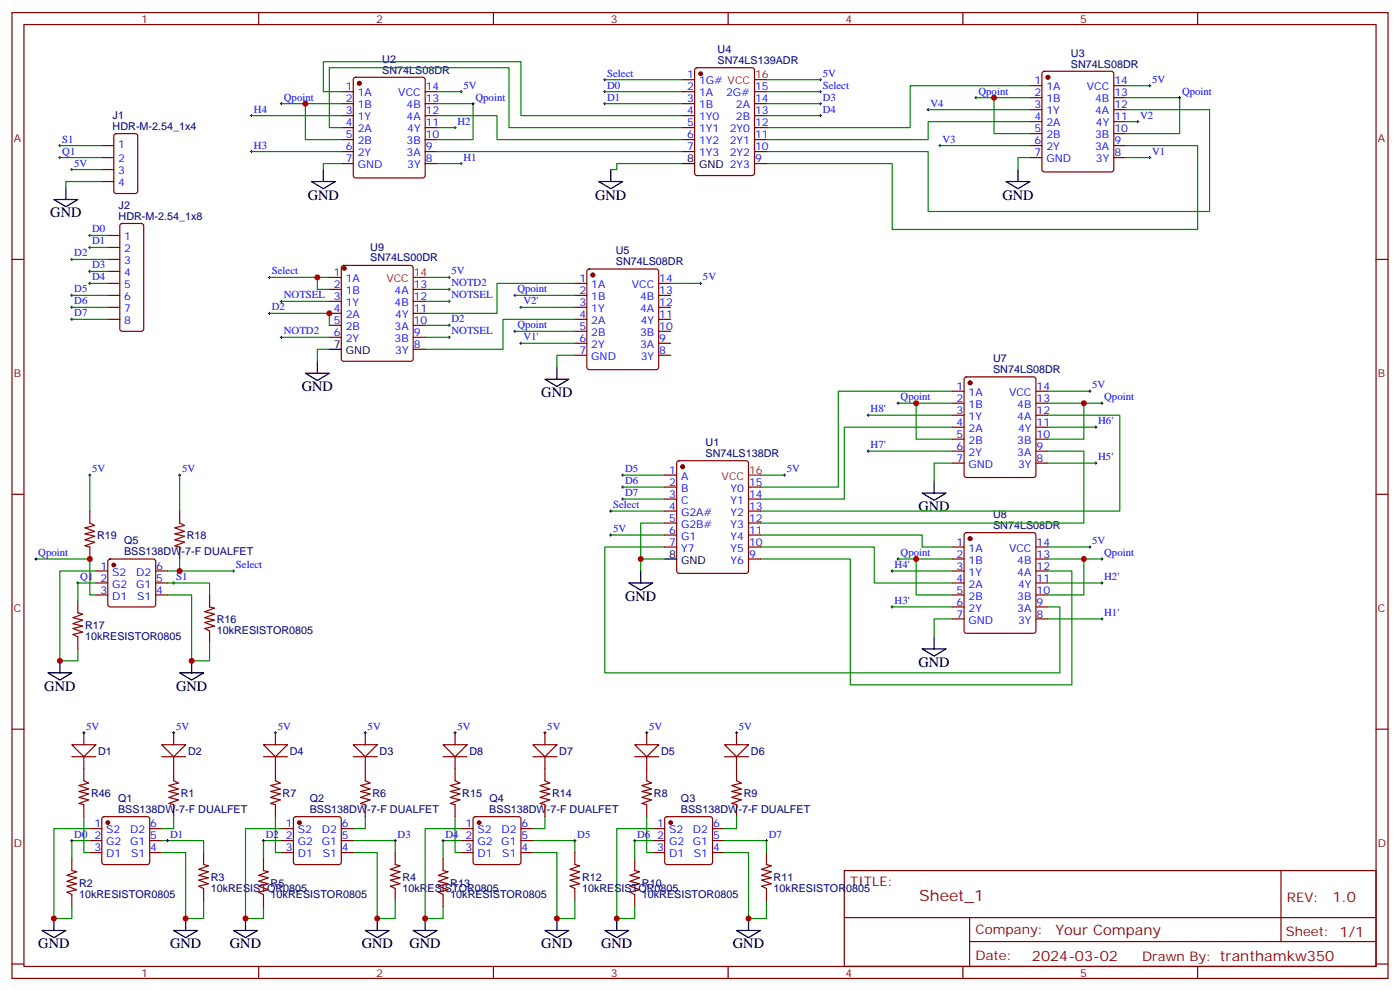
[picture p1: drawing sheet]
<svg xmlns="http://www.w3.org/2000/svg" width="412mm" height="292mm" viewBox="0 0 412 292" stroke-linecap="round" stroke-linejoin="round" font-family="sans-serif">
<g fill="none" stroke="#870000" stroke-width=".35">
<path d="M3.5 3.7h405.4v284.3h-405.4zM7.1 7.2h398.2v277.3h-398.2zM76.2 3.7v3.5M145.3 3.7v3.5M214.5 3.7v3.5M283.6 3.7v3.5M352.8 3.7v3.5M33.7 39.5l.5-.2h5.7l.6 .5 .1 16.5-.5 .6-5.9 .1-.6-.5-.1-16.5zM100.5 27h3.6M100.5 30.5h3.6M100.5 34h3.6M100.5 37.6h3.6"/>
<path d="M104.3 23l.5-.2h19.7l.5 .2 .2 .5v28.2l-.2 .5-.5 .2h-19.7l-.5-.2-.2-.5v-28.2zM125.2 27h3.6M125.2 30.5h3.6M125.2 34h3.6M125.2 37.6h3.6M201.1 27h3.5M201.1 30.5h3.5M201.1 34h3.5M201.1 37.6h3.5M201.1 23.5h3.5M204.8 20.1l.5-.2h16.2l.7 .5v30.6l-.4 .6-16.5 .1-.6-.5-.1-30.6zM222.2 27h3.6"/>
<path d="M222.2 30.5h3.6M222.2 34h3.6M222.2 37.6h3.6M303.4 25.2h3.5M303.4 28.8h3.5M303.4 32.3h3.5M303.4 35.8h3.5M303.4 39.3h3.5M307.2 21.2l.4-.2h19.8l.5 .2 .2 .5v28.2l-.3 .5-.4 .2h-19.8l-.5-.2-.2-.5v-28.2zM328.1 25.2h3.5M328.1 28.8h3.5M328.1 32.3h3.5"/>
<path d="M328.1 35.8h3.5M328.1 39.3h3.5M30 42.9h3.5M30 46.4h3.5M30 49.9h3.5M30 53.4h3.5M100.5 41.1h3.6M100.5 44.6h3.6M100.5 48.2h3.6M125.2 41.1h3.6M125.2 44.6h3.6M125.2 48.2h3.6"/>
<path d="M201.1 41.1h3.5M201.1 44.6h3.5M222.2 41.1h3.6M222.2 44.6h3.6M222.2 48.2h3.6M303.4 42.9h3.5M303.4 46.4h3.5M328.1 42.9h3.5M328.1 46.4h3.5M3.5 76.4h3.6M31.7 76.4h3.6M31.7 69.3h3.6"/>
<path d="M31.7 72.8h3.6M31.7 79.9h3.6M35.5 66l.5-.2h5.6l.5 .2 .2 .5v30.3l-.2 .5-.5 .2h-5.6l-.5-.2-.2-.5v-30.3zM100.8 78.3l.4-.2h19.8l.5 .2 .2 .5v26.9l-.2 .5-.5 .2h-19.8l-.5-.3-.2-.4v-26.9zM173.1 79.4l.5-.2h19.7l.5 .2 .2 .5v28.2l-.2 .5-.5 .2h-19.7l-.5-.2-.2-.5v-28.2zM405.3 76.4h3.6M31.7 83.4h3.6M31.7 87h3.6M31.7 90.5h3.6M31.7 94h3.6M97 81.7h3.5M97 85.2h3.5"/>
<path d="M97 88.7h3.5M97 92.3h3.5M97 95.8h3.5M97 99.3h3.5M121.7 85.2h3.5M121.7 88.7h3.5M121.7 92.3h3.5M121.7 95.8h3.5M121.7 99.3h3.5M169.3 83.4h3.6M169.3 87h3.6M169.3 90.5h3.6"/>
<path d="M169.3 94h3.6M169.3 97.5h3.6M194 83.4h3.6M194 87h3.6M194 90.5h3.6M194 94h3.6M194 97.5h3.6M121.7 102.8h3.5M169.3 101.1h3.6M169.3 104.6h3.6M194 101.1h3.6M194 104.6h3.6"/>
<path d="M280.5 115.2h3.5M280.5 118.7h3.5M284.2 111.2l.5-.3h19.7l.5 .3 .3 .5v28.2l-.3 .5-.5 .2h-19.7l-.5-.3-.2-.4v-28.2zM305.2 115.2h3.5M305.2 118.7h3.5M195.8 139.9h3.5M199.6 135.8l.4-.2h19.8l.6 .5 .1 32-.5 .6-20 .1-.6-.5-.1-32zM280.5 122.2h3.5M280.5 125.8h3.5M280.5 129.3h3.5M280.5 132.8h3.5M280.5 136.3h3.5"/>
<path d="M305.2 122.2h3.5M305.2 125.8h3.5M305.2 129.3h3.5M305.2 132.8h3.5M305.2 136.3h3.5M3.5 145.5h3.6M26.5 150.5v3.5l1.4 .7-2.9 .7 2.9 1.1-2.9 .7 2.9 .7-2.9 1 2.9 .7-2.9 1.1 1.5 .3v3.6M52.9 150.5v3.5l1.4 .7-2.8 .7 2.8 1.1-2.8 .7 2.8 .7-2.8 1 2.8 .7-2.8 1.1 1.4 .3v3.6M195.8 143.4h3.5M195.8 146.9h3.5M195.8 150.5h3.5M195.8 154h3.5"/>
<path d="M195.8 157.5h3.5M220.5 143.4h3.5M220.5 146.9h3.5M220.5 150.5h3.5M220.5 154h3.5M220.5 157.5h3.5M284.2 157l.5-.2h19.7l.5 .2 .3 .5v28.2l-.3 .5-.5 .2h-19.7l-.5-.2-.2-.5v-28.2zM405.3 145.5h3.6M22.9 176.9v3.5l1.4 .4-2.8 1.1 2.8 .7-2.8 1 2.8 .7-2.8 .7 2.8 1.1-2.8 .7 1.4 .7v3.5M28.2 168.1h3.5M28.2 171.6h3.5M28.2 175.2h3.5"/>
<path d="M32 164.8l.5-.2h12.7l.5 .2 .2 .5v12.7l-.3 .5-.4 .2h-12.7l-.5-.3-.3-.4v-12.7zM45.9 168.1h3.5M45.9 171.6h3.5M45.9 175.2h3.5M61.7 175.2v3.5l1.4 .3-2.8 1.1 2.8 .7-2.8 1.1 2.8 .7-2.8 .7 2.8 1-2.8 .7 1.4 .7v3.6M195.8 161h3.5M220.5 161h3.5M220.5 164.6h3.5M280.5 168.1h3.5M280.5 171.6h3.5M280.5 175.2h3.5M280.5 161h3.5"/>
<path d="M280.5 164.6h3.5M280.5 178.7h3.5M305.2 168.1h3.5M305.2 171.6h3.5M305.2 175.2h3.5M305.2 161h3.5M305.2 164.6h3.5M305.2 178.7h3.5M280.5 182.2h3.5M305.2 182.2h3.5M3.5 214.7h3.6M21.2 219.3h7l-3.5 3.5z"/>
<path d="M24.7 215.7v3.6M47.6 219.3h7.1l-3.5 3.5zM51.2 215.7v3.6M77.6 219.3h7.1l-3.6 3.5zM81.1 215.7v3.6M104.1 219.3h7l-3.5 3.5zM107.6 215.7v3.6M130.5 219.3h7.1l-3.5 3.5zM134.1 215.7v3.6M157 219.3h7l-3.5 3.5zM160.5 215.7v3.6M187 219.3h7l-3.5 3.5z"/>
<path d="M190.5 215.7v3.6M213.4 219.3h7.1l-3.5 3.5zM217 215.7v3.6M405.3 214.7h3.6M21.2 222.8h7M24.7 222.8v7l1.4 .7-2.8 .7 2.8 1.1-2.8 .7 2.8 .7-2.8 1.1 2.8 .7-2.8 1 1.4 .4v3.5M47.6 222.8h7.1M51.2 222.8v7l1.4 .7-2.9 .7 2.9 1.1-2.9 .7 2.9 .7-2.9 1.1 2.9 .7-2.9 1 1.5 .4v3.5M77.6 222.8h7.1M81.1 222.8v7l1.4 .7-2.8 .7 2.8 1.1-2.8 .7 2.8 .7-2.8 1.1 2.8 .7-2.8 1 1.4 .4v3.5M104.1 222.8h7M107.6 222.8v7l1.4 .7-2.8 .7 2.8 1.1-2.8 .7 2.8 .7-2.8 1.1 2.8 .7-2.8 1 1.4 .4v3.5"/>
<path d="M130.5 222.8h7.1M134.1 222.8v7l1.4 .7-2.9 .7 2.9 1.1-2.9 .7 2.9 .7-2.9 1.1 2.9 .7-2.9 1 1.5 .4v3.5M157 222.8h7M160.5 222.8v7l1.4 .7-2.8 .7 2.8 1.1-2.8 .7 2.8 .7-2.8 1.1 2.8 .7-2.8 1 1.4 .4v3.5M187 222.8h7M190.5 222.8v7l1.4 .7-2.8 .7 2.8 1.1-2.8 .7 2.8 .7-2.8 1.1 2.8 .7-2.8 1 1.4 .4v3.5M213.4 222.8h7.1M217 222.8v7l1.4 .7-2.9 .7 2.9 1.1-2.9 .7 2.9 .7-2.9 1.1 2.9 .7-2.9 1 1.5 .4v3.5M21.2 252.8v3.5l1.4 .3-2.8 1.1 2.8 .7-2.8 1.1 2.8 .7-2.8 .7 2.8 1-2.8 .7 1.4 .7v3.6M26.5 243.9h3.5M26.5 247.5h3.5M26.5 251h3.5"/>
<path d="M30.2 240.6l.5-.2h12.7l.5 .2 .2 .5v12.7l-.2 .5-.5 .2h-12.7l-.5-.2-.2-.5v-12.7zM44.1 243.9h3.5M44.1 247.5h3.5M44.1 251h3.5M60 251v3.5l1.4 .4-2.8 1 2.8 .7-2.8 1.1 2.8 .7-2.8 .7 2.8 1.1-2.8 .7 1.4 .7v3.5M77.6 252.8v3.5l1.4 .3-2.8 1.1 2.8 .7-2.8 1.1 2.8 .7-2.8 .7 2.8 1-2.8 .7 1.4 .7v3.6M82.9 243.9h3.5M82.9 247.5h3.5M82.9 251h3.5M86.7 240.6l.4-.2h12.7l.5 .2 .2 .5v12.7l-.2 .5-.5 .2h-12.7l-.5-.2-.2-.5v-12.7zM100.5 243.9h3.6M100.5 247.5h3.6"/>
<path d="M100.5 251h3.6M116.4 251v3.5l1.4 .4-2.8 1 2.8 .7-2.8 1.1 2.8 .7-2.8 .7 2.8 1.1-2.8 .7 1.4 .7v3.5M130.5 252.8v3.5l1.4 .3-2.8 1.1 2.8 .7-2.8 1.1 2.8 .7-2.8 .7 2.8 1-2.8 .7 1.4 .7v3.6M135.8 243.9h3.5M135.8 247.5h3.5M135.8 251h3.5M139.6 240.6l.5-.2h12.7l.5 .2 .2 .5v12.7l-.3 .5-.4 .2h-12.7l-.5-.2-.3-.5v-12.7zM153.5 243.9h3.5M153.5 247.5h3.5M153.5 251h3.5M169.3 251v3.5l1.4 .4-2.8 1 2.8 .7-2.8 1.1 2.8 .7-2.8 .7 2.8 1.1-2.8 .7 1.4 .7v3.5M187 252.8v3.5l1.4 .3-2.8 1.1 2.8 .7-2.8 1.1 2.8 .7-2.8 .7 2.8 1-2.8 .7 1.4 .7v3.6"/>
<path d="M192.3 243.9h3.5M192.3 247.5h3.5M192.3 251h3.5M196 240.6l.5-.2h12.7l.5 .2 .2 .5v12.7l-.2 .5-.5 .2h-12.7l-.5-.2-.2-.5v-12.7zM209.9 243.9h3.5M209.9 247.5h3.5M209.9 251h3.5M225.8 251v3.5l1.4 .4-2.8 1 2.8 .7-2.8 1.1 2.8 .7-2.8 .7 2.8 1.1-2.8 .7 1.4 .7v3.5M248.7 256.3h156.6v28.2h-156.6zM377.3 256.3v20.9M248.7 270.1h156.5M285.6 277.2h119.6"/>
<path d="M285.6 270.1v14.2M3.5 283.8h3.6M76.2 284.5v3.5M145.3 284.5v3.5M214.5 284.5v3.5M283.6 284.5v3.5M352.8 284.5v3.5M405.3 283.8h3.6"/>
</g>
<g fill="#870000" stroke="#870000" stroke-width=".35">
<circle cx="105.8" cy="24.5" r=".53"/>
<circle cx="308.7" cy="22.8" r=".53"/>
<circle cx="31.7" cy="242.2" r=".53"/>
<circle cx="88.2" cy="242.2" r=".53"/>
<circle cx="197.6" cy="242.2" r=".53"/>
<circle cx="141.1" cy="242.2" r=".53"/>
<circle cx="174.6" cy="81" r=".53"/>
<circle cx="33.5" cy="166.3" r=".53"/>
<circle cx="285.7" cy="112.7" r=".53"/>
<circle cx="285.7" cy="158.6" r=".53"/>
<circle cx="101.4" cy="79" r=".53"/>
<circle cx="206.4" cy="21.7" r=".53"/>
<circle cx="201.1" cy="137.4" r=".53"/>
</g>
<g fill="none" stroke="#000" stroke-width=".29">
<path d="M73.7 34h.7M74.1 33.7v.7M82.5 30.5h.8M82.9 30.2v.7M133.7 37.6h.7M134.1 37.2v.7M135.5 27h.7M135.8 26.6v.7M139 30.5h.7M139.3 30.2v.7M177.8 23.5h.7M177.8 27h.7"/>
<path d="M177.8 30.5h.7M178.2 23.1v.7M178.2 26.6v.7M178.2 30.2v.7M241.3 23.5h.7M241.3 27h.7M241.3 30.5h.7M241.3 34h.7M241.7 23.1v.7M241.7 26.6v.7M241.7 30.2v.7M241.7 33.7v.7"/>
<path d="M273 32.3h.8M273.4 31.9v.7M287.2 28.8h.7M287.5 28.4v.7M334.8 35.8h.7M335.1 35.5v.7M338.3 25.2h.7M338.7 24.9v.7M347.1 28.8h.7M347.5 28.4v.7M17.3 42.9h.7M17.3 46.4h.7"/>
<path d="M17.6 42.5v.7M17.6 46v.7M20.8 49.9h.7M21.2 49.6v.7M73.7 44.6h.7M74.1 44.3v.7M135.5 48.2h.7M135.8 47.8v.7M276.6 42.9h.7M276.9 42.5v.7M338.3 46.4h.7M338.7 46v.7"/>
<path d="M20.8 76.4h.7M21.2 76v.7M26.1 69.3h.7M26.1 72.8h.7M26.1 79.9h.7M26.5 69v.7M26.5 72.5v.7M26.5 79.6v.7M20.8 87h.7M20.8 90.5h.7M20.8 94h.7M21.2 86.6v.7"/>
<path d="M21.2 90.1v.7M21.2 93.7v.7M26.1 83.4h.7M26.5 83.1v.7M79 92.3h.7M79 81.7h.7M79.4 81.3v.7M79.4 91.9v.7M82.5 99.3h.8M82.5 88.7h.8M82.9 88.4v.7M82.9 99v.7"/>
<path d="M131.9 81.7h.7M131.9 99.3h.7M131.9 85.2h.7M131.9 95.8h.7M131.9 88.7h.7M132.3 81.3v.7M132.3 84.8v.7M132.3 88.4v.7M132.3 95.4v.7M132.3 99v.7M151.3 87h.7M151.3 97.5h.7"/>
<path d="M151.7 86.6v.7M151.7 97.2v.7M153.1 90.5h.7M153.5 90.1v.7M206 83.4h.7M206.4 83.1v.7M153.1 101.1h.7M153.5 100.7v.7M264.2 118.7h.7M264.6 118.4v.7M320.7 115.2h.7M321 114.8v.7"/>
<path d="M324.2 118.7h.7M324.6 118.4v.7M26.1 139.9h.7M26.5 139.5v.7M52.6 139.9h.7M52.9 139.5v.7M183.1 139.9h.7M183.4 139.5v.7M230.7 139.9h.7M231.1 139.5v.7M255.4 122.2h.7M255.4 132.8h.7"/>
<path d="M255.8 121.9v.7M255.8 132.5v.7M322.4 125.8h.7M322.4 136.3h.7M322.8 125.4v.7M322.8 136v.7M179.6 157.5h.7M179.6 150.5h.7M179.9 150.1v.7M179.9 157.2v.7M183.1 143.4h.7M183.1 146.9h.7"/>
<path d="M183.4 143.1v.7M183.4 146.6v.7M10.2 164.6h.7M10.6 164.2v.7M22.6 171.6h.7M22.9 171.3v.7M50.8 171.6h.7M51.2 171.3v.7M68.4 168.1h.7M68.8 167.7v.8M262.5 168.1h.7M262.5 178.7h.7"/>
<path d="M262.8 167.7v.8M262.8 178.3v.7M264.2 164.6h.7M264.6 164.2v.7M320.7 161h.7M321 160.7v.7M324.2 171.6h.7M324.2 164.6h.7M324.6 164.2v.7M324.6 171.3v.7M324.2 182.2h.7M324.6 181.9v.7"/>
<path d="M24.3 215.7h.7M24.7 215.4v.7M50.8 215.7h.7M51.2 215.4v.7M80.8 215.7h.7M81.1 215.4v.7M107.2 215.7h.7M107.6 215.4v.7M133.7 215.7h.7M134.1 215.4v.7M160.2 215.7h.7M160.5 215.4v.7"/>
<path d="M190.1 215.7h.8M190.5 215.4v.7M216.6 215.7h.7M217 215.4v.7M20.8 247.5h.7M21.2 247.1v.7M49 247.5h.7M49.4 247.1v.7M77.3 247.5h.7M77.6 247.1v.7M116.1 247.5h.7M116.4 247.1v.7"/>
<path d="M130.2 247.5h.7M130.5 247.1v.7M169 247.5h.7M169.3 247.1v.7M186.6 247.5h.7M187 247.1v.7M225.4 247.5h.7M225.8 247.1v.7"/>
</g>
<g fill="none" stroke="#000" stroke-width=".35">
<path d="M15.9 58.7h7l-3.5 2.2zM19.4 55.2v3.5M91.7 53.4h7.1l-3.6 2.2zM95.2 49.9v3.5M176.4 53.4h7l-3.5 2.2zM179.9 49.9v3.5M201.1 48.2h3.5M296.3 53.4h7.1l-3.5 2.2zM299.9 49.9v3.5M90 109.9h7l-3.5 2.1zM93.5 106.4v3.5M97 102.8h3.5"/>
<path d="M160.5 111.7h7.1l-3.6 2.1zM164 108.1v3.6M271.6 145.2h7.1l-3.5 2.1zM275.2 141.6v3.6M185.2 171.6h7.1l-3.6 2.1zM188.7 168.1v3.5M195.8 164.6h3.5M14.1 198.1h7.1l-3.6 2.1zM17.6 194.6v3.5M52.9 198.1h7.1l-3.6 2.1zM56.4 194.6v3.5M271.6 191h7.1l-3.5 2.1z"/>
<path d="M275.2 187.5v3.5M12.3 273.9h7.1l-3.5 2.1zM15.9 270.4v3.5M51.2 273.9h7l-3.5 2.1zM54.7 270.4v3.5M68.8 273.9h7l-3.5 2.1zM72.3 270.4v3.5M107.6 273.9h7.1l-3.6 2.1zM111.1 270.4v3.5M121.7 273.9h7.1l-3.6 2.1zM125.2 270.4v3.5M160.5 273.9h7.1l-3.6 2.1z"/>
<path d="M164 270.4v3.5M178.2 273.9h7l-3.5 2.1zM181.7 270.4v3.5M217 273.9h7l-3.5 2.1zM220.5 270.4v3.5"/>
</g>
<g fill="none" stroke="#008700" stroke-width=".35">
<path d="M74.1 34h26.4M82.9 30.5h17.6M90 30.5v10.6h10.5M100.5 27h-5.3v-8.8h58.3v15.8h47.6M100.5 37.6h-3.5v-17.7h52.9v17.7h51.2M128.8 30.5h10.5v10.6h-10.5M128.8 34h17.6v7.1h54.7M128.8 27h7M128.8 37.6h5.3M178.2 23.5h22.9M178.2 27h22.9M178.2 30.5h22.9"/>
<path d="M225.8 23.5h15.9M225.8 27h15.9M225.8 30.5h15.9M225.8 34h15.9M273.4 32.3h30M287.5 28.8h15.9M292.8 28.8v10.5h10.6M303.4 25.2h-35.3v12.4h-42.3M303.4 35.8h-30v5.3h-47.6M331.6 28.8h15.9v10.5h-15.9M331.6 32.3h24.7v30h-82.9v-17.7h-47.6M331.6 25.2h7.1"/>
<path d="M331.6 35.8h3.5M17.6 42.9h12.4M17.6 46.4h12.4M21.2 49.9h8.8M30 53.4h-10.6v1.8M74.1 44.6h26.4M100.5 48.2h-5.3v1.7M128.8 44.6h72.3M128.8 48.2h7M201.1 48.2h-19.4v1.7h-1.8M276.9 42.9h26.5M303.4 46.4h-3.5v3.5"/>
<path d="M331.6 42.9h21.2v24.7h-90v-19.4h-37M331.6 46.4h7.1M21.2 76.4h10.5M26.5 79.9h5.2M26.5 72.8h5.2M26.5 69.3h5.2M21.2 87h10.5M21.2 90.5h10.5M21.2 94h10.5M26.5 83.4h5.2M79.4 92.3h17.6v3.5M79.4 81.7h14.1"/>
<path d="M82.9 88.7h14.1M82.9 99.3h14.1M97 81.7h-3.5v3.5h3.5M125.2 81.7h7.1M125.2 88.7h7.1M125.2 99.3h7.1M125.2 95.8h7.1M125.2 85.2h7.1M151.7 87h17.6M151.7 97.5h17.6M153.5 90.5h15.8M169.3 83.4h-22.9v8.9h-21.2"/>
<path d="M169.3 94h-21.1v8.8h-23M197.6 83.4h8.8M97 102.8h-3.5v3.6M153.5 101.1h15.8M169.3 104.6h-5.3v3.5M264.6 118.7h15.9M269.9 118.7v10.6h10.6M280.5 115.2h-33.6v28.2h-22.9M308.7 115.2h12.3M308.7 118.7h15.9M319.3 118.7v10.6h-10.6M26.5 139.9v10.6"/>
<path d="M52.9 139.9v10.6M183.4 139.9h12.4M224 139.9h7.1M255.8 122.2h24.7M255.8 132.8h24.7M280.5 136.3h-5.3v5.3M280.5 125.8h-31.8v21.1h-24.7M308.7 122.2h21.1v28.3h-105.8M308.7 132.8h10.6v21.2h-95.3M308.7 125.8h14.1M308.7 136.3h14.1M179.9 157.5h15.9"/>
<path d="M179.9 150.5h15.9M183.4 143.4h12.4M183.4 146.9h12.4M195.8 154h-7.1v10.6M224 157.5h47.6v3.5h8.9M10.6 164.6h15.9v10.6h1.7M28.2 171.6h-5.3v5.3M28.2 168.1h-10.6v26.5h5.3v-3.6M49.4 171.6h12.3v3.6M49.4 175.2h7v19.4h5.3v-5.3M52.9 164.6v3.5h-3.5M52.9 168.1h15.9"/>
<path d="M195.8 164.6h-7.1v3.5M195.8 161h-17.6v37.1h134v-19.4h-3.5M224 161h33.5v10.6h23M224 164.6h26.5v37h65.2v-33.5h-7M262.8 168.1h17.7M262.8 178.7h17.7M264.6 164.6h15.9M269.9 164.6v10.6h10.6M308.7 161h12.3M308.7 164.6h15.9M308.7 171.6h15.9M319.3 164.6v10.6h-10.6"/>
<path d="M280.5 182.2h-5.3v5.3M308.7 182.2h15.9M24.7 240.4v10.6h1.8M26.5 243.9h-10.6v26.5h5.3v-3.5M26.5 247.5h-5.3v5.3M47.6 251h7.1v19.4h5.3v-5.3M47.6 247.5h12.4v3.5M51.2 240.4v3.5h-3.6M81.1 240.4v10.6h1.8M82.9 247.5h-5.3v5.3M82.9 243.9h-10.6v26.5h5.3v-3.5M104.1 247.5h12.3v3.5"/>
<path d="M104.1 251h7v19.4h5.3v-5.3M107.6 240.4v3.5h-3.5M134.1 240.4v10.6h1.7M135.8 247.5h-5.3v5.3M135.8 243.9h-10.6v26.5h5.3v-3.5M157 247.5h12.3v3.5M157 251h7v19.4h5.3v-5.3M160.5 240.4v3.5h-3.5M190.5 240.4v10.6h1.8M192.3 243.9h-10.6v26.5h5.3v-3.5M192.3 247.5h-5.3v5.3M213.4 251h7.1v19.4h5.3v-5.3"/>
<path d="M213.4 247.5h12.4v3.5M217 240.4v3.5h-3.6"/>
</g>
<path d="M222.2 23.5h3.6M121.7 81.7h3.5M220.5 139.9h3.5" fill="none" stroke="#f00" stroke-width=".35"/>
<g fill="#c00">
<circle cx="15.9" cy="270.4" r=".88"/>
<circle cx="54.7" cy="270.4" r=".88"/>
<circle cx="111.1" cy="270.4" r=".88"/>
<circle cx="72.3" cy="270.4" r=".88"/>
<circle cx="181.7" cy="270.4" r=".88"/>
<circle cx="220.5" cy="270.4" r=".88"/>
<circle cx="164" cy="270.4" r=".88"/>
<circle cx="125.2" cy="270.4" r=".88"/>
<circle cx="56.4" cy="194.6" r=".88"/>
<circle cx="17.6" cy="194.6" r=".88"/>
<circle cx="52.9" cy="168.1" r=".88"/>
<circle cx="26.5" cy="164.6" r=".88"/>
<circle cx="90" cy="30.5" r=".88"/>
<circle cx="292.8" cy="28.8" r=".88"/>
<circle cx="188.7" cy="164.6" r=".88"/>
<circle cx="269.9" cy="118.7" r=".88"/>
<circle cx="319.3" cy="118.7" r=".88"/>
<circle cx="269.9" cy="164.6" r=".88"/>
<circle cx="319.3" cy="164.6" r=".88"/>
<circle cx="97" cy="92.3" r=".88"/>
<circle cx="93.5" cy="81.7" r=".88"/>
</g>
<text font-size="4.6" fill="#800" x="270.8" y="265.3">Sheet_1</text>
<g font-size="4.2">
<text x="90.7" y="58.7">GND</text>
<text x="175.3" y="58.7">GND</text>
<text x="295.3" y="58.7">GND</text>
<text x="14.8" y="64">GND</text>
<text x="88.9" y="115.2">GND</text>
<text x="159.5" y="116.9">GND</text>
<text x="270.6" y="150.5">GND</text>
<text x="184.1" y="176.9">GND</text>
<text x="270.6" y="196.3">GND</text>
<text x="13.1" y="203.4">GND</text>
<text x="51.9" y="203.4">GND</text>
<text x="11.3" y="279.2">GND</text>
<text x="50.1" y="279.2">GND</text>
<text x="67.7" y="279.2">GND</text>
<text x="106.5" y="279.2">GND</text>
<text x="120.6" y="279.2">GND</text>
<text x="159.5" y="279.2">GND</text>
<text x="177.1" y="279.2">GND</text>
<text x="215.9" y="279.2">GND</text>
</g>
<g font-size="4.2" fill="#800">
<text x="392.5" y="265.6">1.0</text>
<text x="310.9" y="275.1">Your Company</text>
<text x="304" y="282.9">2024-03-02</text>
</g>
<g font-size="3.9" fill="#800">
<text x="250.5" y="260.9">TITLE:</text>
<text x="379.1" y="265.6">REV:</text>
<text x="287.4" y="275.1">Company:</text>
<text x="378.7" y="275.7">Sheet: 1/1</text>
<text x="287.4" y="282.8">Date:</text>
<text x="336.4" y="282.8">Drawn By: tranthamkw350</text>
</g>
<g font-size="3.2" fill="#800">
<text x="41.6" y="6.7">1</text>
<text x="110.8" y="6.7">2</text>
<text x="179.9" y="6.7">3</text>
<text x="249.1" y="6.7">4</text>
<text x="318.2" y="6.7">5</text>
<text x="4.1" y="41.8">A</text>
<text x="405.9" y="41.8">A</text>
<text x="4.1" y="110.9">B</text>
<text x="405.9" y="110.9">B</text>
<text x="4.1" y="180.1">C</text>
<text x="405.9" y="180.1">C</text>
<text x="4.1" y="249.2">D</text>
<text x="405.9" y="249.2">D</text>
<text x="41.6" y="287.5">1</text>
<text x="110.8" y="287.5">2</text>
<text x="179.9" y="287.5">3</text>
<text x="249.1" y="287.5">4</text>
<text x="318.2" y="287.5">5</text>
</g>
<g font-size="3.2" fill="#000080">
<text x="211.4" y="15.7">U4</text>
<text x="315.5" y="16.7">U3</text>
<text x="112.6" y="21.7">SN74LS08DR</text>
<text x="112.6" y="18.4">U2</text>
<text x="211.4" y="18.9">SN74LS139ADR</text>
<text x="315.5" y="19.9">SN74LS08DR</text>
<text x="33.2" y="35">J1</text>
<text x="33.2" y="38.3">HDR-M-2.54_1x4</text>
<text x="34.9" y="64.7">HDR-M-2.54_1x8</text>
<text x="34.9" y="61.6">J2</text>
<text x="109.1" y="76.9">SN74LS00DR</text>
<text x="109.1" y="73.8">U9</text>
<text x="181.4" y="74.9">U5</text>
<text x="181.4" y="78.1">SN74LS08DR</text>
<text x="292.5" y="106.6">U7</text>
<text x="292.5" y="109.9">SN74LS08DR</text>
<text x="207.9" y="131.4">U1</text>
<text x="207.9" y="134.6">SN74LS138DR</text>
<text x="292.5" y="155.8">SN74LS08DR</text>
<text x="292.5" y="152.5">U8</text>
<text x="28.6" y="158.6">R19</text>
<text x="36.5" y="160.3">Q5</text>
<text x="55" y="158.6">R18</text>
<text x="36.5" y="163.5">BSS138DW-7-F DUALFET</text>
<text x="25" y="185.2">R17</text>
<text x="63.9" y="183.4">R16</text>
<text x="25" y="188.4">10kRESISTOR0805</text>
<text x="63.9" y="186.6">10kRESISTOR0805</text>
<text x="28.9" y="222.1">D1</text>
<text x="55.4" y="222.1">D2</text>
<text x="85.4" y="222.1">D4</text>
<text x="111.8" y="222.1">D3</text>
<text x="138.3" y="222.1">D8</text>
<text x="164.7" y="222.1">D7</text>
<text x="194.7" y="222.1">D5</text>
<text x="221.2" y="222.1">D6</text>
<text x="26.8" y="234.5">R46</text>
<text x="34.8" y="239.4">BSS138DW-7-F DUALFET</text>
<text x="34.8" y="236.1">Q1</text>
<text x="53.3" y="234.5">R1</text>
<text x="83.3" y="234.5">R7</text>
<text x="91.2" y="239.4">BSS138DW-7-F DUALFET</text>
<text x="91.2" y="236.1">Q2</text>
<text x="109.7" y="234.5">R6</text>
<text x="136.2" y="234.5">R15</text>
<text x="144.1" y="239.4">BSS138DW-7-F DUALFET</text>
<text x="144.1" y="236.1">Q4</text>
<text x="162.6" y="234.5">R14</text>
<text x="192.6" y="234.5">R8</text>
<text x="200.6" y="239.4">BSS138DW-7-F DUALFET</text>
<text x="200.6" y="236.1">Q3</text>
<text x="219.1" y="234.5">R9</text>
<text x="23.3" y="261">R2</text>
<text x="62.1" y="262.5">10kRESISTOR0805</text>
<text x="62.1" y="259.2">R3</text>
<text x="79.7" y="261">R5</text>
<text x="118.5" y="262.5">10kRESISTOR0805</text>
<text x="118.5" y="259.2">R4</text>
<text x="132.6" y="261">R13</text>
<text x="171.4" y="262.5">10kRESISTOR0805</text>
<text x="171.4" y="259.2">R12</text>
<text x="189.1" y="261">R10</text>
<text x="227.9" y="262.5">10kRESISTOR0805</text>
<text x="227.9" y="259.2">R11</text>
<text x="23.3" y="264.2">10kRESISTOR0805</text>
<text x="79.7" y="264.2">10kRESISTOR0805</text>
<text x="132.6" y="264.2">10kRESISTOR0805</text>
<text x="189.1" y="264.2">10kRESISTOR0805</text>
</g>
<g font-size="3.2" fill="#00f">
<text x="178.9" y="22.6">Select</text>
<text x="202.4" y="23.1">1</text>
<text x="242.4" y="22.6">5V</text>
<text x="83.6" y="29.6">Qpoint</text>
<text x="101.9" y="26.6">1</text>
<text x="105.4" y="28.4">1A</text>
<text x="117.3" y="28.4">VCC</text>
<text x="125.4" y="26.6">14</text>
<text x="136.5" y="26.1">5V</text>
<text x="140.1" y="29.6">Qpoint</text>
<text x="178.9" y="26.1">D0</text>
<text x="178.9" y="29.6">D1</text>
<text x="202.4" y="26.6">2</text>
<text x="205.9" y="24.9">1G# VCC</text>
<text x="205.9" y="28.4">1A</text>
<text x="213.9" y="28.4">2G#</text>
<text x="222.4" y="26.6">15</text>
<text x="242.4" y="26.1">Select</text>
<text x="242.4" y="29.6">D3</text>
<text x="288.2" y="27.9">Qpoint</text>
<text x="304.7" y="24.9">1</text>
<text x="304.7" y="28.4">2</text>
<text x="308.2" y="26.6">1A</text>
<text x="320.2" y="26.6">VCC</text>
<text x="328.3" y="28.4">13</text>
<text x="328.3" y="24.9">14</text>
<text x="339.4" y="24.3">5V</text>
<text x="348.2" y="27.9">Qpoint</text>
<text x="74.8" y="33.2">H4</text>
<text x="101.9" y="30.2">2</text>
<text x="101.9" y="33.7">3</text>
<text x="105.4" y="31.9">1B</text>
<text x="105.4" y="35.5">1Y</text>
<text x="119.7" y="31.9">4B</text>
<text x="119.7" y="35.5">4A</text>
<text x="125.4" y="33.7">12</text>
<text x="125.4" y="30.2">13</text>
<text x="202.4" y="30.2">3</text>
<text x="202.4" y="33.7">4</text>
<text x="205.9" y="31.9">1B</text>
<text x="205.9" y="35.5">1Y0</text>
<text x="216.8" y="35.5">2B</text>
<text x="216.8" y="31.9">2A</text>
<text x="222.4" y="33.7">13</text>
<text x="222.4" y="30.2">14</text>
<text x="242.4" y="33.2">D4</text>
<text x="274.1" y="31.4">V4</text>
<text x="304.7" y="31.9">3</text>
<text x="304.7" y="35.5">4</text>
<text x="308.2" y="30.2">1B</text>
<text x="308.2" y="33.7">1Y</text>
<text x="322.6" y="30.2">4B</text>
<text x="322.6" y="33.7">4A</text>
<text x="328.3" y="35.5">11</text>
<text x="328.3" y="31.9">12</text>
<text x="335.8" y="34.9">V2</text>
<text x="18.3" y="42">S1</text>
<text x="101.9" y="37.2">4</text>
<text x="101.9" y="40.7">5</text>
<text x="105.4" y="39">2A</text>
<text x="120" y="39">4Y</text>
<text x="125.4" y="40.7">10</text>
<text x="125.4" y="37.2">11</text>
<text x="134.8" y="36.7">H2</text>
<text x="202.4" y="37.2">5</text>
<text x="202.4" y="40.7">6</text>
<text x="205.9" y="39">1Y1</text>
<text x="215" y="39">2Y0</text>
<text x="222.4" y="40.7">11</text>
<text x="222.4" y="37.2">12</text>
<text x="277.6" y="42">V3</text>
<text x="304.7" y="39">5</text>
<text x="308.2" y="37.2">2A</text>
<text x="308.2" y="40.7">2B</text>
<text x="322.6" y="40.7">3B</text>
<text x="322.8" y="37.2">4Y</text>
<text x="328.3" y="39">10</text>
<text x="18.3" y="45.5">Q1</text>
<text x="34.8" y="43.6">1</text>
<text x="34.8" y="47.8">2</text>
<text x="74.8" y="43.7">H3</text>
<text x="101.9" y="44.3">6</text>
<text x="101.9" y="47.8">7</text>
<text x="105.4" y="42.5">2B</text>
<text x="105.4" y="46">2Y</text>
<text x="119.7" y="42.5">3B</text>
<text x="119.7" y="46">3A</text>
<text x="125.4" y="47.8">8</text>
<text x="125.4" y="44.3">9</text>
<text x="136.5" y="47.3">H1</text>
<text x="202.4" y="44.3">7</text>
<text x="205.9" y="42.5">1Y2</text>
<text x="205.9" y="46">1Y3</text>
<text x="215" y="46">2Y2</text>
<text x="215" y="42.5">2Y1</text>
<text x="222.4" y="47.8">9</text>
<text x="222.4" y="44.3">10</text>
<text x="304.7" y="42.5">6</text>
<text x="304.7" y="46">7</text>
<text x="308.2" y="44.3">2Y</text>
<text x="308.2" y="47.8">GND</text>
<text x="322.6" y="44.3">3A</text>
<text x="322.8" y="47.8">3Y</text>
<text x="328.3" y="46">8</text>
<text x="328.3" y="42.5">9</text>
<text x="339.4" y="45.5">V1</text>
<text x="21.9" y="49">5V</text>
<text x="34.8" y="51.3">3</text>
<text x="105.4" y="49.6">GND</text>
<text x="120" y="49.6">3Y</text>
<text x="34.8" y="54.9">4</text>
<text x="27.2" y="68.4">D0</text>
<text x="27.2" y="72">D1</text>
<text x="36.6" y="70.7">1</text>
<text x="21.9" y="75.5">D2</text>
<text x="36.6" y="74.3">2</text>
<text x="36.6" y="77.8">3</text>
<text x="27.2" y="79">D3</text>
<text x="27.2" y="82.6">D4</text>
<text x="36.6" y="81.3">4</text>
<text x="80.1" y="80.8">Select</text>
<text x="98.4" y="81.3">1</text>
<text x="101.8" y="83.1">1A</text>
<text x="133" y="80.8">5V</text>
<text x="170.7" y="83.1">1</text>
<text x="194.2" y="83.1">14</text>
<text x="207.1" y="82.6">5V</text>
<text x="21.9" y="86.1">D5</text>
<text x="21.9" y="89.6">D6</text>
<text x="36.6" y="84.8">5</text>
<text x="36.6" y="88.4">6</text>
<text x="83.6" y="87.8">NOTSEL</text>
<text x="98.4" y="84.8">2</text>
<text x="98.4" y="88.4">3</text>
<text x="101.8" y="86.6">1B</text>
<text x="116.2" y="86.6">4A</text>
<text x="121.9" y="88.4">12</text>
<text x="121.9" y="84.8">13</text>
<text x="133" y="84.3">NOTD2</text>
<text x="133" y="87.8">NOTSEL</text>
<text x="152.4" y="86.1">Qpoint</text>
<text x="154.2" y="89.6">V2'</text>
<text x="170.7" y="86.6">2</text>
<text x="174.2" y="84.8">1A</text>
<text x="174.2" y="88.4">1B</text>
<text x="186.1" y="84.8">VCC</text>
<text x="188.5" y="88.4">4B</text>
<text x="194.2" y="86.6">13</text>
<text x="21.9" y="93.1">D7</text>
<text x="36.6" y="91.9">7</text>
<text x="36.6" y="95.4">8</text>
<text x="80.1" y="91.4">D2</text>
<text x="98.4" y="91.9">4</text>
<text x="98.4" y="95.4">5</text>
<text x="101.8" y="90.1">1Y</text>
<text x="101.8" y="93.7">2A</text>
<text x="116.2" y="90.1">4B</text>
<text x="116.4" y="93.7">4Y</text>
<text x="121.9" y="95.4">10</text>
<text x="121.9" y="91.9">11</text>
<text x="133" y="94.9">D2</text>
<text x="170.7" y="90.1">3</text>
<text x="170.7" y="93.7">4</text>
<text x="174.2" y="91.9">1Y</text>
<text x="174.2" y="95.4">2A</text>
<text x="188.5" y="91.9">4A</text>
<text x="188.8" y="95.4">4Y</text>
<text x="194.2" y="93.7">11</text>
<text x="194.2" y="90.1">12</text>
<text x="83.6" y="98.4">NOTD2</text>
<text x="98.4" y="99">6</text>
<text x="101.8" y="97.2">2B</text>
<text x="101.8" y="100.7">2Y</text>
<text x="116.2" y="100.7">3B</text>
<text x="116.2" y="97.2">3A</text>
<text x="121.9" y="99">9</text>
<text x="133" y="98.4">NOTSEL</text>
<text x="152.4" y="96.7">Qpoint</text>
<text x="154.2" y="100.2">V1'</text>
<text x="170.7" y="97.2">5</text>
<text x="170.7" y="100.7">6</text>
<text x="174.2" y="99">2B</text>
<text x="188.5" y="99">3B</text>
<text x="194.2" y="100.7">9</text>
<text x="194.2" y="97.2">10</text>
<text x="116.4" y="104.2">3Y</text>
<text x="121.9" y="102.5">8</text>
<text x="170.7" y="104.2">7</text>
<text x="174.2" y="102.5">2Y</text>
<text x="174.2" y="106">GND</text>
<text x="188.5" y="102.5">3A</text>
<text x="188.8" y="106">3Y</text>
<text x="194.2" y="104.2">8</text>
<text x="265.3" y="117.8">Qpoint</text>
<text x="281.8" y="114.8">1</text>
<text x="281.8" y="118.4">2</text>
<text x="285.3" y="116.6">1A</text>
<text x="297.2" y="116.6">VCC</text>
<text x="305.3" y="118.4">13</text>
<text x="305.3" y="114.8">14</text>
<text x="321.7" y="114.3">5V</text>
<text x="325.3" y="117.8">Qpoint</text>
<text x="256.5" y="121.4">H8'</text>
<text x="281.8" y="121.9">3</text>
<text x="281.8" y="125.4">4</text>
<text x="285.3" y="120.1">1B</text>
<text x="285.3" y="123.6">1Y</text>
<text x="299.7" y="120.1">4B</text>
<text x="299.7" y="123.6">4A</text>
<text x="305.3" y="125.4">11</text>
<text x="305.3" y="121.9">12</text>
<text x="323.5" y="124.9">H6'</text>
<text x="256.5" y="131.9">H7'</text>
<text x="281.8" y="128.9">5</text>
<text x="285.3" y="127.2">2A</text>
<text x="285.3" y="130.7">2B</text>
<text x="299.7" y="130.7">3B</text>
<text x="299.9" y="127.2">4Y</text>
<text x="305.3" y="128.9">10</text>
<text x="281.8" y="132.5">6</text>
<text x="281.8" y="136">7</text>
<text x="285.3" y="134.2">2Y</text>
<text x="285.3" y="137.8">GND</text>
<text x="299.7" y="134.2">3A</text>
<text x="299.9" y="137.8">3Y</text>
<text x="305.3" y="136">8</text>
<text x="305.3" y="132.5">9</text>
<text x="323.5" y="135.5">H5'</text>
<text x="27.2" y="139">5V</text>
<text x="53.6" y="139">5V</text>
<text x="184.1" y="139">D5</text>
<text x="184.1" y="142.5">D6</text>
<text x="197.1" y="139.5">1</text>
<text x="197.1" y="143.1">2</text>
<text x="200.6" y="141.3">A</text>
<text x="220.7" y="143.1">15</text>
<text x="231.8" y="139">5V</text>
<text x="180.6" y="149.6">Select</text>
<text x="184.1" y="146">D7</text>
<text x="197.1" y="146.6">3</text>
<text x="200.6" y="144.8">B</text>
<text x="200.6" y="148.3">C</text>
<text x="215.2" y="148.3">Y1</text>
<text x="215.2" y="144.8">Y0</text>
<text x="220.7" y="146.6">14</text>
<text x="197.1" y="150.1">4</text>
<text x="197.1" y="153.6">5</text>
<text x="200.6" y="151.9">G2A#</text>
<text x="200.6" y="155.4">G2B#</text>
<text x="215.2" y="155.4">Y3</text>
<text x="215.2" y="151.9">Y2</text>
<text x="220.7" y="153.6">12</text>
<text x="220.7" y="150.1">13</text>
<text x="180.6" y="156.6">5V</text>
<text x="197.1" y="157.2">6</text>
<text x="197.1" y="160.7">7</text>
<text x="200.6" y="158.9">G1</text>
<text x="215.2" y="158.9">Y4</text>
<text x="220.7" y="160.7">10</text>
<text x="220.7" y="157.2">11</text>
<text x="281.8" y="160.7">1</text>
<text x="305.3" y="160.7">14</text>
<text x="321.7" y="160.2">5V</text>
<text x="11.3" y="163.7">Qpoint</text>
<text x="29.6" y="167.7">1</text>
<text x="46" y="167.7">6</text>
<text x="69.5" y="167.2">Select</text>
<text x="200.6" y="162.5">Y7</text>
<text x="215.2" y="166">Y6</text>
<text x="215.2" y="162.5">Y5</text>
<text x="220.7" y="164.2">9</text>
<text x="263.5" y="167.2">H4'</text>
<text x="265.3" y="163.7">Qpoint</text>
<text x="281.8" y="164.2">2</text>
<text x="281.8" y="167.7">3</text>
<text x="285.3" y="162.5">1A</text>
<text x="285.3" y="166">1B</text>
<text x="297.2" y="162.5">VCC</text>
<text x="299.7" y="166">4B</text>
<text x="305.3" y="167.7">12</text>
<text x="305.3" y="164.2">13</text>
<text x="325.3" y="163.7">Qpoint</text>
<text x="23.6" y="170.7">Q1</text>
<text x="29.6" y="171.3">2</text>
<text x="33.1" y="169.5">S2</text>
<text x="33.1" y="173">G2</text>
<text x="40.1" y="173">G1</text>
<text x="40.1" y="169.5">D2</text>
<text x="46" y="171.3">5</text>
<text x="51.9" y="170.7">S1</text>
<text x="281.8" y="171.3">4</text>
<text x="285.3" y="169.5">1Y</text>
<text x="285.3" y="173">2A</text>
<text x="299.7" y="169.5">4A</text>
<text x="299.9" y="173">4Y</text>
<text x="305.3" y="171.3">11</text>
<text x="325.3" y="170.7">H2'</text>
<text x="29.6" y="174.8">3</text>
<text x="33.1" y="176.6">D1</text>
<text x="40.4" y="176.6">S1</text>
<text x="46" y="174.8">4</text>
<text x="263.5" y="177.8">H3'</text>
<text x="281.8" y="174.8">5</text>
<text x="281.8" y="178.3">6</text>
<text x="285.3" y="176.6">2B</text>
<text x="299.7" y="176.6">3B</text>
<text x="305.3" y="178.3">9</text>
<text x="305.3" y="174.8">10</text>
<text x="281.8" y="181.9">7</text>
<text x="285.3" y="180.1">2Y</text>
<text x="285.3" y="183.6">GND</text>
<text x="299.7" y="180.1">3A</text>
<text x="299.9" y="183.6">3Y</text>
<text x="305.3" y="181.9">8</text>
<text x="325.3" y="181.3">H1'</text>
<text x="25.4" y="214.8">5V</text>
<text x="51.9" y="214.8">5V</text>
<text x="81.8" y="214.8">5V</text>
<text x="108.3" y="214.8">5V</text>
<text x="134.8" y="214.8">5V</text>
<text x="161.2" y="214.8">5V</text>
<text x="191.2" y="214.8">5V</text>
<text x="217.7" y="214.8">5V</text>
<text x="27.8" y="243.6">1</text>
<text x="31.3" y="245.4">S2</text>
<text x="38.3" y="245.4">D2</text>
<text x="44.3" y="243.6">6</text>
<text x="84.2" y="243.6">1</text>
<text x="87.7" y="245.4">S2</text>
<text x="94.8" y="245.4">D2</text>
<text x="100.7" y="243.6">6</text>
<text x="137.2" y="243.6">1</text>
<text x="140.7" y="245.4">S2</text>
<text x="147.7" y="245.4">D2</text>
<text x="153.6" y="243.6">6</text>
<text x="193.6" y="243.6">1</text>
<text x="197.1" y="245.4">S2</text>
<text x="204.1" y="245.4">D2</text>
<text x="210.1" y="243.6">6</text>
<text x="21.9" y="246.6">D0</text>
<text x="27.8" y="247.1">2</text>
<text x="27.8" y="250.6">3</text>
<text x="31.3" y="248.9">G2</text>
<text x="38.3" y="248.9">G1</text>
<text x="44.3" y="250.6">4</text>
<text x="44.3" y="247.1">5</text>
<text x="50.1" y="246.6">D1</text>
<text x="78.3" y="246.6">D2</text>
<text x="84.2" y="247.1">2</text>
<text x="84.2" y="250.6">3</text>
<text x="87.7" y="248.9">G2</text>
<text x="94.8" y="248.9">G1</text>
<text x="100.7" y="250.6">4</text>
<text x="100.7" y="247.1">5</text>
<text x="117.1" y="246.6">D3</text>
<text x="131.2" y="246.6">D4</text>
<text x="137.2" y="247.1">2</text>
<text x="137.2" y="250.6">3</text>
<text x="140.7" y="248.9">G2</text>
<text x="147.7" y="248.9">G1</text>
<text x="153.6" y="250.6">4</text>
<text x="153.6" y="247.1">5</text>
<text x="170" y="246.6">D5</text>
<text x="187.7" y="246.6">D6</text>
<text x="193.6" y="247.1">2</text>
<text x="193.6" y="250.6">3</text>
<text x="197.1" y="248.9">G2</text>
<text x="204.1" y="248.9">G1</text>
<text x="210.1" y="250.6">4</text>
<text x="210.1" y="247.1">5</text>
<text x="226.5" y="246.6">D7</text>
<text x="31.3" y="252.4">D1</text>
<text x="38.6" y="252.4">S1</text>
<text x="87.7" y="252.4">D1</text>
<text x="95.1" y="252.4">S1</text>
<text x="140.7" y="252.4">D1</text>
<text x="148" y="252.4">S1</text>
<text x="197.1" y="252.4">D1</text>
<text x="204.4" y="252.4">S1</text>
</g>
<g font-size="3.2" fill="#f00">
<text x="222.4" y="23.1">16</text>
<text x="113.8" y="83.1">VCC</text>
<text x="121.9" y="81.3">14</text>
<text x="212.6" y="141.3">VCC</text>
<text x="220.7" y="139.5">16</text>
</g>
<g font-size="3.2">
<text x="202.4" y="47.8">8</text>
<text x="205.9" y="49.6">GND 2Y3</text>
<text x="98.4" y="102.5">7</text>
<text x="101.8" y="104.2">GND</text>
<text x="197.1" y="164.2">8</text>
<text x="200.6" y="166">GND</text>
</g>
</svg>
